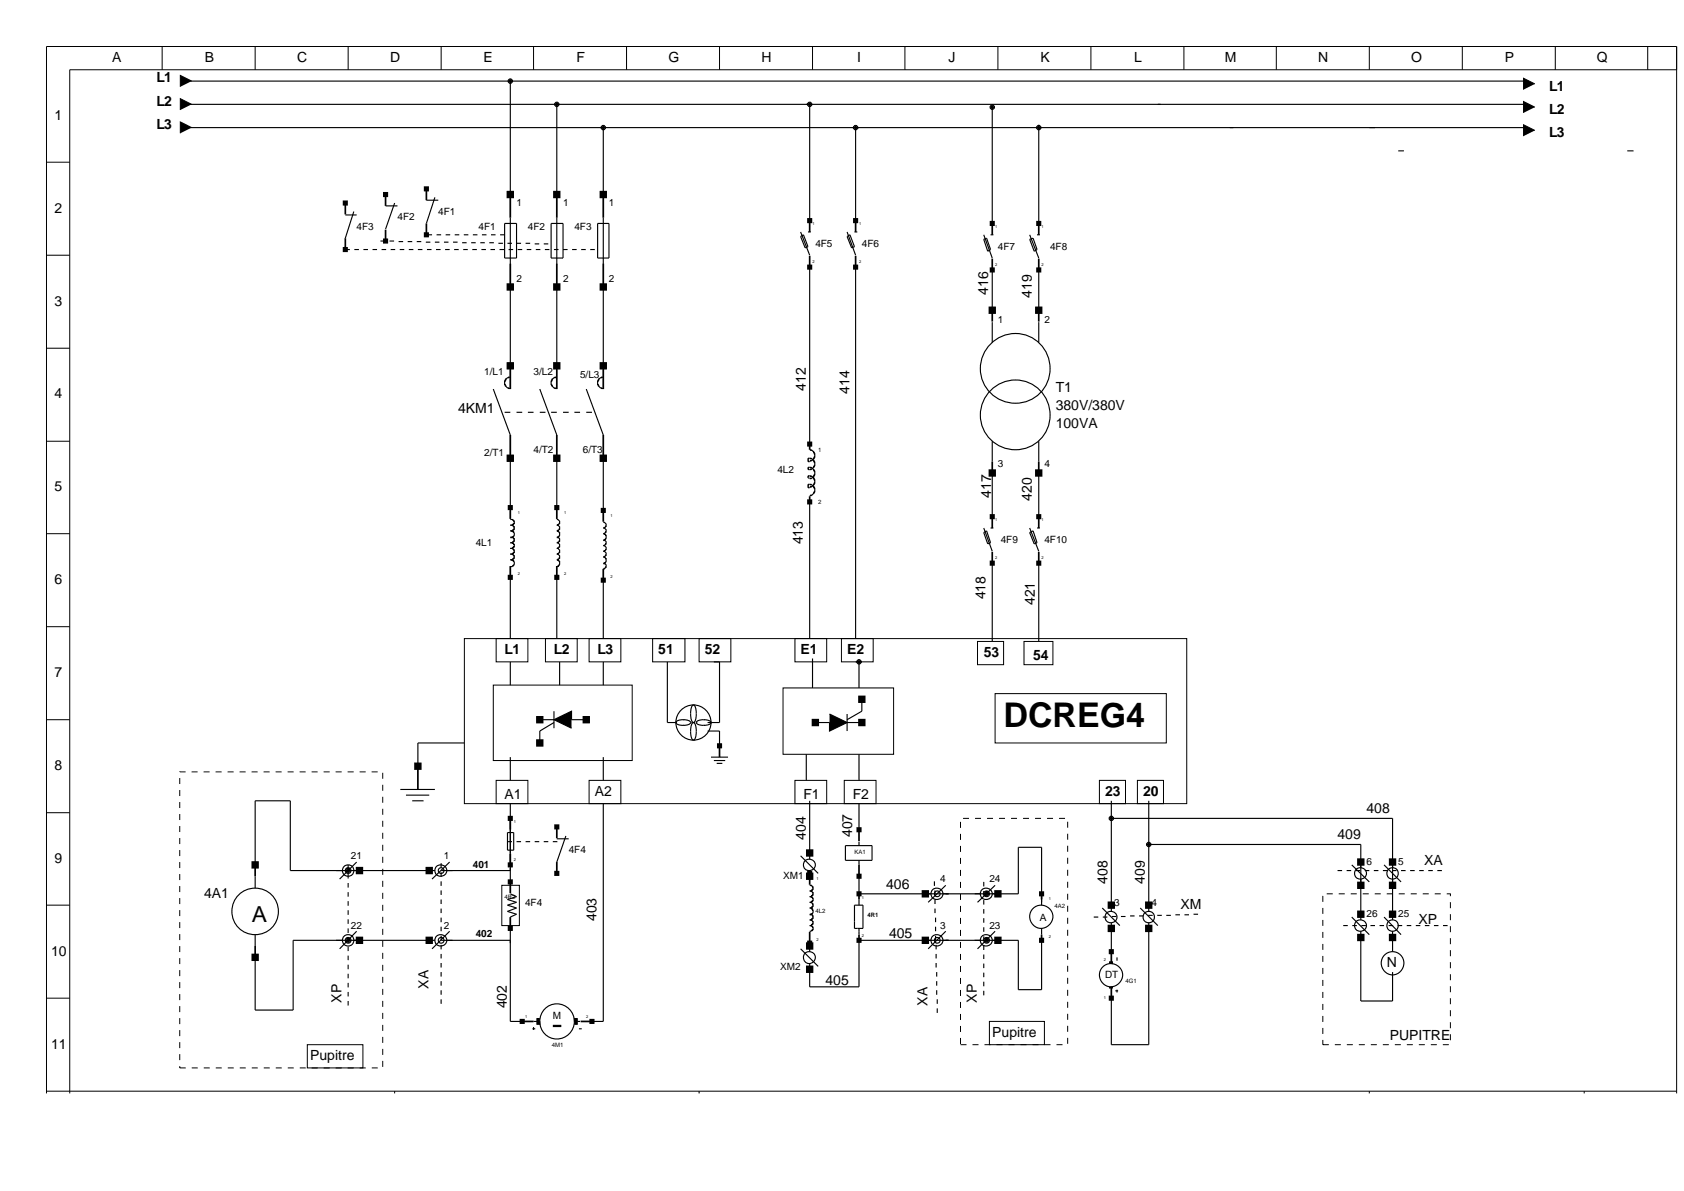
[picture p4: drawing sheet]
<svg xmlns="http://www.w3.org/2000/svg" width="297mm" height="210mm" viewBox="0 0 297 210" stroke-linecap="round" stroke-linejoin="round" font-family="sans-serif">
<g fill="none" stroke="#000" stroke-width=".18">
<path d="M28.6 8.2v4.1M45 8.2v4.1M61.4 8.2v4.1M77.8 8.2v4.1M94.1 8.2v4.1M110.5 8.2v4.1M126.9 8.2v4.1M143.3 8.2v4.1M159.6 8.2v4.1M176 8.2v4.1M192.4 8.2v4.1M208.8 8.2v4.1"/>
<path d="M225.1 8.2v4.1M241.5 8.2v4.1M257.9 8.2v4.1M274.3 8.2v4.1M290.6 8.2v4.1M295.7 12.3h-283.4v194.4M8.2 28.6h4.1M8.2 45h4.1M8.2 61.4h4.1M8.2 77.8h4.1M8.2 94.1h4.1M8.2 110.5h4.1"/>
<path d="M81.9 112.6h127.4v29.1h-127.4zM87.5 112.6h5.6v4.1h-5.6zM96.2 112.6h5.6v4.1h-5.6zM103.9 112.6h5.6v4.1h-5.6zM115.1 112.6h5.7v4.1h-5.7zM123.3 112.6h5.6v4.1h-5.6zM140.2 112.6h5.6v4.1h-5.6zM148.4 112.6h5.6v4.1h-5.6zM172.4 113.1h4.6v4.1h-4.6zM180.6 113.1h5.1v4.1h-5.1zM8.2 126.9h4.1M87 120.8h24.5v13.3h-24.5z"/>
<path d="M87.5 137.6h5.6v4.1h-5.6zM103.9 137.6h5.6v4.1h-5.6zM138.1 121.3h19.5v11.7h-19.5zM140.2 137.6h5.6v4.1h-5.6zM148.9 137.6h5.6v4.1h-5.6zM175.5 122.3h30.2v8.7h-30.2zM193.9 137.6h4.6v4.1h-4.6zM200.6 137.6h4.6v4.1h-4.6zM8.2 143.3h4.1M8.2 159.6h4.1M88.5 156.1h3.1v7.1h-3.1zM8.2 176h4.1"/>
<path d="M8.2 192.4h287.5M54.2 184.2h9.8v4.1h-9.8zM69.6 192.4v14.3M174.5 180.1h9.7v4.1h-9.7zM241.5 192.4v14.3M279.4 192.4v14.3M8.2 206.7v-198.5h287.5v198.5"/>
</g>
<g fill="none" stroke="#000" stroke-width=".2">
<path d="M32.7 14.3h236.9M33.3 18.4h235.8M90 14.3v20M98.2 18.4v15.9M142.8 18.4v20.5M175 18.9v20.5M33.3 22.5h235.8M60.9 37.9h2M62.4 37.3l-1.5 4.7M68 36.3h2.1M69.6 35.8l-1.6 4.6M75.2 35.3h2.1"/>
<path d="M76.7 34.8l-1.5 4.6M89 39.4h2.1v6.1h-2.1zM90 38.4v8.2M97.2 39.4h2.1v6.1h-2.1zM98.2 38.4v8.2M105.4 39.4h2v6.1h-2zM106.4 22.5v11.8M106.4 38.4v8.2M150.9 22.5v16.4M183.2 22v17.4M246.6 26.6h1M287 26.6h1.1"/>
<path d="M60.9 44h.8M62.5 44h.8M64.1 44h.8M65.7 44h.8M67.1 42.5h.8M67.3 44h.8M68.7 42.5h.8M68.9 44h.8M70.3 42.6h.8M70.5 44h.8M71.9 42.6h.8M72.1 44h.8"/>
<path d="M73.5 42.6h.8M73.7 44h.8M75.1 42.7h.8M75.3 44h.8M75.4 41.4h.8M76.7 42.7h.8M76.9 44h.8M77 41.4h.8M78.3 42.7h.8M78.5 44h.8M78.6 41.4h.8M79.9 42.7h.8"/>
<path d="M80.1 44h.8M80.2 41.4h.8M81.5 42.8h.8M81.7 44h.8M81.8 41.4h.8M83.1 42.8h.8M83.3 44h.8M83.4 41.4h.8M84.7 42.8h.8M84.9 44h.8M85 41.4h.8M86.3 42.8h.8"/>
<path d="M86.5 44h.8M86.6 41.4h.8M87.9 42.9h.8M88.1 44h.8M88.2 41.4h.8M89.5 42.9h.8M89.7 44h.8M90 50.6v13.9M91.1 42.9h.8M91.3 44h.8M92.7 42.9h.8M92.9 44h.8"/>
<path d="M94.3 43h.8M94.5 44h.8M95.9 43h.8M96.1 44h.8M97.7 44h.8M98.2 50.6v13.9M99.3 44h.8M100.9 44h.8M102.5 44h.8M104.1 44h.8M106.4 50.6v13.9M141.2 40.9l1.6 4.1"/>
<path d="M141.2 41.7l.5-.3 .8 2.1-.5 .2zM142.5 40.9h.5M142.8 47.1v31.2M149.4 40.9l1.5 4.1M149.4 41.7l.5-.3 .8 2.1-.5 .2zM150.7 40.9h.5M150.9 47.1v65.5M173.5 41.4l1.5 4.1M173.5 42.2l.5-.2 .7 2-.5 .3zM174.7 41.4h.5M175 47.6v7.1M175 56.8v3.6"/>
<path d="M181.6 41.4l1.6 4.1M181.6 42.2l.6-.2 .7 2-.5 .3zM182.9 41.4h.5M183.2 47.6v7.1M183.2 56.8v3.6M87 68.6l3 8.1M89 72.7h1M90 66.5a1 1 0 0 0-.9 .6 1 1 0 0 0 .2 1.1l.4 .3h.3M91.1 72.7h1M93.1 72.7h1M95.2 68.6l3 8.1M95.2 72.7h1"/>
<path d="M97.2 72.7h1M98.2 66.5a1 1 0 0 0-.9 .6 1 1 0 0 0 .2 1.1l.4 .3h.3M99.3 72.7h1M101.3 72.7h1M103.4 68.6l3 8.1M103.4 72.7h1M106.4 66.5a1 1 0 0 0-.9 .6 1 1 0 0 0 .2 1.1l.4 .3h.3M142.8 79.3h.1a1.01 1.01 0 0 1 .8 1 1.01 1.01 0 0 1-.9 1M175 77.8v3.6M183.2 77.8v3.6M90 91.6a.4 .4 0 0 1 .6 .3 .34 .34 0 0 1 .1 .4 .34 .34 0 0 1-.3 .2l-.4 .1a.4 .4 0 0 1 .6 .3 .34 .34 0 0 1 .1 .4 .34 .34 0 0 1-.3 .2l-.4 .1a.61 .61 0 0 1 .7 .6 .61 .61 0 0 1-.7 .6M90 94.7a.4 .4 0 0 1 .6 .3 .34 .34 0 0 1 .1 .4 .34 .34 0 0 1-.3 .2l-.4 .1a.4 .4 0 0 1 .6 .3 .34 .34 0 0 1 .1 .4 .34 .34 0 0 1-.3 .2l-.4 .1a.4 .4 0 0 1 .6 .3 .34 .34 0 0 1 .1 .4 .34 .34 0 0 1-.3 .2l-.4 .1a.4 .4 0 0 1 .6 .3 .34 .34 0 0 1 .1 .4 .34 .34 0 0 1-.3 .2l-.4 .1a.61 .61 0 0 1 .7 .6 .61 .61 0 0 1-.7 .6"/>
<path d="M90 80.8v8.7M98.2 91.6a.5 .5 0 0 1 .5 .5 .5 .5 0 0 1-.5 .5 .5 .5 0 0 1 .5 .5 .5 .5 0 0 1-.5 .5 .61 .61 0 0 1 .5 .6 .61 .61 0 0 1-.5 .6M98.2 94.7a.5 .5 0 0 1 .5 .5 .5 .5 0 0 1-.5 .5 .5 .5 0 0 1 .5 .5 .5 .5 0 0 1-.5 .5 .5 .5 0 0 1 .5 .5 .5 .5 0 0 1-.5 .5 .5 .5 0 0 1 .5 .5 .5 .5 0 0 1-.5 .5 .61 .61 0 0 1 .5 .6 .61 .61 0 0 1-.5 .6M98.2 80.8v8.7M106.4 92.1a.5 .5 0 0 1 .5 .5 .5 .5 0 0 1-.5 .5 .5 .5 0 0 1 .5 .5 .5 .5 0 0 1-.5 .5 .61 .61 0 0 1 .5 .6 .61 .61 0 0 1-.5 .6M106.4 95.2a.5 .5 0 0 1 .5 .5 .5 .5 0 0 1-.5 .5 .5 .5 0 0 1 .5 .5 .5 .5 0 0 1-.5 .5 .5 .5 0 0 1 .5 .5 .5 .5 0 0 1-.5 .5 .61 .61 0 0 1 .5 .6 .61 .61 0 0 1-.5 .6M106.4 99.3a.5 .5 0 0 1 .5 .5 .5 .5 0 0 1-.5 .5M106.4 80.8v9.2M142.8 81.4a.34 .34 0 0 1-.3-.5 .34 .34 0 0 1 .6 0 .5 .5 0 0 1 .5 .5l.1 .1a1.17 1.17 0 0 1-1.1 1.3 .26 .26 0 0 1 0-.4 .26 .26 0 0 1 .4 .1 .97 .97 0 0 1 .7 1 .97 .97 0 0 1-.9 .9M142.8 84.3h-.2a.26 .26 0 0 1 0-.4 .26 .26 0 0 1 .4 .1 .93 .93 0 0 1 .6 1.3l-.4 .5-.4 .1M142.8 86a.34 .34 0 0 1-.3-.5 .34 .34 0 0 1 .6 0 .5 .5 0 0 1 .5 .5l.1 .1a1.02 1.02 0 0 1-.9 1.3M142.8 88.5v24.1"/>
<path d="M173.5 93.1l1.5 4.1M173.5 93.9l.5-.3 .7 2.1-.5 .2zM174.7 93.1h.5M175 83.4v7.7M175 99.3v13.8M181.6 93.1l1.6 4.1M181.6 93.9l.6-.3 .7 2.1-.5 .2zM182.9 93.1h.5M183.2 83.4v7.7M183.2 99.3v13.8M90 101.8v10.8M90 116.7v4.1"/>
<path d="M98.2 101.8v10.8M98.7 116.7v4.1M106.4 102.3v10.3M106.4 116.7v4.1M117.7 116.7v10.7h1.5M125.9 116.7h1v10.7h-2.1M143.3 116.1v5.2M150.9 116.7h1.1M151.5 116.7v4.6M70.6 139.2h6.1M81.9 131h-8.2v4.1M90 133.5v4.1"/>
<path d="M95.2 126.9h2.5M97.7 125.4v3M97.7 127.4l-2.5 1.5v2.1M100.8 126.9h2.6M106.4 133.5v4.1M119.2 127.4a3.1 3.1 0 0 0 3.1 3.1M119.2 127.4a1.23 1.23 0 0 0 1.3 .5M119.2 127.4h.1M120.5 126.9a1.23 1.23 0 0 0-1.3 .5M120.5 126.9a1.23 1.23 0 0 1 1.3 .5M120.5 126.9h.1M120.5 127.9h.1"/>
<path d="M121.8 127.4a1.23 1.23 0 0 1-1.3 .5M121.8 127.4h.1M122.3 124.3a3.1 3.1 0 0 0-3.1 3.1M122.3 124.3a3.1 3.1 0 0 1 3.1 3.1M122.3 124.3a2.08 2.08 0 0 0-.5 2.1 1.06 1.06 0 0 0 .5 1M122.3 124.3a2.08 2.08 0 0 1 .5 2.1 1.06 1.06 0 0 1-.5 1M122.3 124.3h.1M122.3 127.4h.1M122.3 127.4a2.08 2.08 0 0 0-.5 2.1 1.06 1.06 0 0 0 .5 1M122.3 127.4a2.08 2.08 0 0 1 .5 2.1 1.06 1.06 0 0 1-.5 1M122.3 130.5h.1M122.8 127.4a1.23 1.23 0 0 0 1.3 .5"/>
<path d="M122.8 127.4h.1M124.1 126.9a1.23 1.23 0 0 0-1.3 .5M124.1 126.9a1.23 1.23 0 0 1 1.3 .5M124.1 126.9h.1M124.1 127.9h.1M124.8 128.9h2.1v2.6M125.4 127.4a3.1 3.1 0 0 1-3.1 3.1M125.4 127.4a1.23 1.23 0 0 1-1.3 .5M125.4 127.4h.1M125.4 133.5h3M125.9 134.1h2M126.4 134.6h1"/>
<path d="M142.2 133v4.6M143.8 127.4h2.5M149.4 125.9v3M149.4 127.4h2.6M151.5 133v4.6M152 123.3v2.1l-2.6 1.5M45 156.6a4.1 4.1 0 0 0-4.1 4.1 4.1 4.1 0 0 0 4.1 4.1M45 156.6a4.1 4.1 0 0 1 4.1 4.1 4.1 4.1 0 0 1-4.1 4.1M45 152.5v-11.3h6.2v12.3h25.5M45 154.5v2.1M61.4 152.5v.8M61.4 154.1v.8"/>
<path d="M61.4 155.7v.8M61.4 157.3v.8M61.4 158.9v.8M61.8 153.5l-.3-.3h.2l-.4-.1 .5 .5-.1 .1-.5-.6-.1 .1 .5 .6-.1 .1-.4-.5-.1 .1 .3 .4M62.9 152l-3 3M71.6 140.2h4.1M72.7 141.2h2M77.8 152.2v.8M77.8 153.8v.8M77.8 155.4v.8M77.8 157v.8M77.8 158.6v.8"/>
<path d="M77.8 153.5h12.2M79.3 152l-3.1 3M89.5 148.4h.8M89.5 146.8h1.1v3.1h-1.1zM90 157.6l1.1 .5-1.6 .5 1.6 .5-1.6 .5 1.6 .5-1.6 .6 1.6 .5-1.1 .5M90 141.7v13.8M91.1 148.4h.8M92.7 148.4h.8M94.3 148.4h.8M95.9 148.4h.8M97.5 148.4h.8M98.2 147.9h2.1"/>
<path d="M99.8 147.4l-1.6 4.6M106.4 141.7v38.4h-2M141.2 150.9l3.1 3.1M142.8 156.1h.1a.5 .5 0 0 1 .5 .6 .5 .5 0 0 1-.6 .4h.1a.5 .5 0 0 1 .5 .6 .5 .5 0 0 1-.6 .4h.1a.5 .5 0 0 1 .5 .6 .5 .5 0 0 1-.6 .4h.1a.5 .5 0 0 1 .5 .6 .5 .5 0 0 1-.6 .4 .38 .38 0 0 1 .5 .4 .41 .41 0 0 1 .1 .4 .41 .41 0 0 1-.4 .3v.1h-.2M142.8 141.2v10.3M142.8 153.5v1M149.1 149.1h4.7v2.6h-4.7zM150.7 159.6h1.5v4.1h-1.5zM151.5 141.7v4.6M151.5 148.4v.7M151.5 151.7v.8M151.5 154.5v3.1h28.1v-8.2h4.1v10.2"/>
<path d="M151.5 158.6v1M164.8 155.4v.8M164.9 157v.8M164.9 158.6v.8M166.8 156.1l-3.1 3M173.5 155.5v.8M173.5 157.1v.8M173.5 158.7v.8M174.4 157.6l-.3-.3h.2l-.4-.1 .5 .5-.1 .1-.5-.6-.1 .1 .5 .6-.1 .1-.4-.5-.1 .1 .3 .4M175.5 156.1l-3.1 3M196 141.2v19.5M196 144.3h49.6v17.9"/>
<path d="M202.6 141.2v19.5M202.6 148.9h37.4v13.3M235.9 153.5h.8M237.5 153.5h.8M238.4 152.5l3.1 3M239.1 153.5h.8M240.7 153.5h.8M242.3 153.5h.8M243.9 153.5h.8M244.1 152.5l3 3M245.5 153.5h.8M247.1 153.5h.8"/>
<path d="M248.7 153.5h.8M250.3 153.5h.8M251.9 153.5h.8M253.5 153.5h.8M45 164.8v2M61.4 160.5v.8M61.4 162.1v.8M61.4 163.7v.8M61.4 165.3v.8M61.4 166.9v.8M61.4 168.5v.8M61.4 170.1v.8"/>
<path d="M61.4 171.7v.8M61.4 173.3v.8M61.4 174.9v.8M61.4 176.5v.8M61.8 165.8l-.3-.3h.2l-.4-.1 .5 .5-.1 .1-.5-.6-.1 .1 .5 .6-.1 .1-.4-.5-.1 .1 .3 .4M62.9 164.2l-3 3.1M76.7 165.8h-25v12.3h-6.7v-9.3M77.8 160.2v.8M77.8 161.8v.8M77.8 163.4v.8M77.8 165v.8h12.2M77.8 166.6v.8"/>
<path d="M77.8 168.2v.8M77.8 169.8v.8M77.8 171.4v.8M77.8 173v.8M77.8 174.6v.8M77.8 176.2v.8M79.3 164.2l-3.1 3.1M90 163.7v16.4h2.1M141.2 167.3l3.1 3.1M142.8 161.2h.1a.5 .5 0 0 1 .5 .6 .5 .5 0 0 1-.6 .4h.1a.5 .5 0 0 1 .5 .6 .5 .5 0 0 1-.6 .4h.1a.5 .5 0 0 1 .5 .6 .5 .5 0 0 1-.6 .4M142.8 166.3v1.5M151.5 163.7v1.1"/>
<path d="M164.9 160.2v.8M165 161.8v.8M165 163.4v.8M165 165v.8M165.1 166.6v.8M165.1 168.2v.8M165.1 169.8v.8M165.2 171.4v.8M165.2 173v.8M165.2 174.6v.8M165.3 176.2v.8M165.3 177.8v.8"/>
<path d="M166.8 164.2l-3.1 3.1M173.5 160.3v.8M173.5 161.9v.8M173.5 163.5v.8M173.5 165.1v.8M173.5 166.7v.8M173.5 168.3v.8M173.5 169.9v.8M173.5 171.5v.8M173.5 173.1v.8M173.5 174.7v.8M174.4 165.8l-.3-.3h.2l-.4-.1 .5 .5-.1 .1-.5-.6-.1 .1 .5 .6-.1 .1-.4-.5-.1 .1 .3 .4"/>
<path d="M175.5 164.2l-3.1 3.1M183.7 165.3v9.2h-4.1v-8.7h-28.1v8.2h-8.7v-4.1M183.7 163.7v1.1M192.9 161.7h.8M194.4 160.1l3.1 3.1M194.5 161.7h.8M196 162.7v5.1M196.1 161.6h.8M196.7 174.7h.5M197 168.8v.6M197 174.5v.5M197.7 161.6h.8"/>
<path d="M199.3 161.5h.8M200.9 161.5h.8M201.1 160.1l3.1 3.1M202.5 161.4h.8M202.6 160.7a1 1 0 0 0-1 1 1 1 0 0 0 1 1M202.6 160.7a1 1 0 0 1 1 1 1 1 0 0 1-1 1M202.6 162.7v21.5h-6.6v-8.2M204.1 161.4h.8M205.7 161.4h.8M207.3 161.3h.8M208.9 161.3h.8M210.5 161.2h.8"/>
<path d="M236.9 163.2h.8M238.4 161.7l3.1 3.1M238.5 163.2h.8M240 164.2v12.3h5.6v-5.1M240.1 163.2h.8M241.7 163.2h.8M243.3 163.2h.8M244.1 161.7l3 3.1M244.9 163.2h.8M245.6 162.2a1 1 0 0 0-1 1 1 1 0 0 0 1 1M245.6 162.2a1 1 0 0 1 1 1 1 1 0 0 1-1 1M245.6 164.2v3.6"/>
<path d="M246.5 163.2h.8M248.1 163.2h.8M249.7 163.2h.8M251.3 163.2h.8M252.9 163.2h.8M254.5 163.2h.8M93.9 181.4h.5M94.1 180.1h.6M94.1 181.1v.5M101.8 180.1h.5M102.1 181.4h.5M123.3 192.4v14.3"/>
<circle cx="179.1" cy="73.2" r="6.2"/>
<circle cx="179.1" cy="65" r="6.2"/>
<circle cx="61.4" cy="153.5" r="1.01"/>
<circle cx="61.4" cy="153.5" r=".51"/>
<circle cx="77.7" cy="153.5" r="1.03"/>
<circle cx="77.8" cy="153.5" r=".51"/>
<circle cx="142.7" cy="152.5" r="1.03"/>
<circle cx="165.2" cy="157.6" r="1.03"/>
<circle cx="165.3" cy="157.6" r=".51"/>
<circle cx="173.9" cy="157.6" r="1.03"/>
<circle cx="174" cy="157.6" r=".51"/>
<circle cx="239.9" cy="154" r="1.03"/>
<circle cx="245.6" cy="154" r="1.01"/>
<circle cx="61.4" cy="165.8" r=".51"/>
<circle cx="61.4" cy="165.8" r="1.01"/>
<circle cx="77.7" cy="165.8" r="1.03"/>
<circle cx="77.8" cy="165.8" r=".51"/>
<circle cx="142.7" cy="168.8" r="1.04"/>
<circle cx="165.2" cy="165.8" r="1.03"/>
<circle cx="165.3" cy="165.8" r=".51"/>
<circle cx="173.9" cy="165.8" r="1.03"/>
<circle cx="174" cy="165.8" r=".51"/>
<circle cx="183.6" cy="161.6" r="2.03"/>
<circle cx="195.9" cy="161.7" r="1.03"/>
<circle cx="195.9" cy="171.9" r="2.03"/>
<circle cx="239.9" cy="163.2" r="1.03"/>
<circle cx="245.6" cy="169.8" r="2.01"/>
<circle cx="98.3" cy="180.1" r="3.1"/>
</g>
<path d="M31.7 136.1h35.8v52.2h-35.8zM169.4 144.3h18.9v39.9h-18.9zM233.3 157.6h22.5v26.6h-22.5z" fill="none" stroke="#000" stroke-width=".18" stroke-dasharray="1.1 1.1" stroke-linecap="butt"/>
<g fill="#000" stroke="#000" stroke-width=".18">
<path d="M31.8 13.3l2 1-2 1zM31.8 17.4l2 1-2 1zM268.7 13.8l2 1-2 1zM268.7 17.9l2 1-2 1zM31.8 21.5l2 1-2 1zM268.7 22l2 1-2 1z"/>
<path d="M89.8 14l.2-.1-.4 .4zM90 13.9l.3 .2 .1 .2zM90 14.7l.4-.4-.1 .2zM89.6 14.3l.4 .4-.3-.2z"/>
<path d="M98 18.1l.2-.1-.4 .4zM98.2 18l.3 .2 .1 .2zM98.2 18.8l.4-.4-.2 .3zM97.8 18.4l.4 .4-.2-.1z"/>
<path d="M142.6 18.1l.2-.1-.4 .4zM142.8 18l.2 .1 .2 .3zM142.8 18.8l.4-.4-.2 .3zM142.4 18.4l.4 .4-.2-.1z"/>
<path d="M174.8 18.6l.2-.1-.4 .4zM175 18.5l.2 .1 .2 .3zM175 19.3l.4-.4-.1 .2zM174.6 18.9l.4 .4-.3-.2z"/>
<path d="M106.2 22.2l.2-.1-.4 .4zM106.4 22.1l.2 .1 .2 .3zM106.4 22.9l.4-.4-.2 .3zM106 22.5l.4 .4-.2-.1z"/>
<path d="M150.7 22.2l.2-.1-.4 .4zM150.9 22.1l.2 .1 .2 .3zM150.9 22.9l.4-.4-.2 .3zM150.5 22.5l.4 .4-.2-.1z"/>
<path d="M183 22.2l.2-.1-.4 .4zM183.2 22.1l.2 .1 .2 .3zM183.6 22.5l-.2 .3-.2 .1zM182.8 22.5l.4 .4-.2-.1z"/>
<path d="M151.3 116.4l.2-.1-.4 .4zM151.5 116.3l.3 .2 .1 .2zM151.5 117.1l.4-.4-.2 .3zM151.1 116.7l.4 .4-.2-.1z"/>
<path d="M195.7 144.1l.3-.2-.4 .4zM196 143.9l.3 .2 .1 .2zM196.4 144.3l-.1 .2-.3 .2zM195.6 144.3l.4 .4-.2-.1z"/>
<path d="M202.3 148.7l.3-.2-.4 .4zM202.6 148.5l.2 .1 .2 .3zM203 148.9l-.2 .3-.2 .1zM202.2 148.9l.4 .4-.2-.1z"/>
</g>
<g fill="#000" stroke="#000" stroke-width=".3">
<path d="M60.6 35.5h.6v.6h-.6zM67.7 34h.6v.6h-.6zM74.9 33h.6v.6h-.6zM89.5 33.8h1v1h-1zM97.7 33.8h1v1h-1zM105.9 33.8h1v1h-1zM142.5 38.6h.6v.6h-.6zM150.6 38.6h.6v.6h-.6zM174.7 39.1h.6v.6h-.6zM182.9 39.1h.6v.6h-.6zM60.6 43.7h.6v.6h-.6zM67.7 42.2h.6v.6h-.6z"/>
<path d="M74.9 41.1h.6v.6h-.6zM89.5 50.1h1v1h-1zM97.7 50.1h1v1h-1zM105.9 50.1h1v1h-1zM142.5 46.8h.6v.6h-.6zM150.6 46.8h.6v.6h-.6zM174.5 54.2h1v1h-1zM174.7 47.3h.6v.6h-.6zM182.7 54.2h1v1h-1zM182.9 47.3h.6v.6h-.6zM89.5 64h1v1h-1zM97.7 64h1v1h-1z"/>
<path d="M105.9 64h1v1h-1zM142.5 78h.6v.6h-.6zM89.5 80.3h1v1h-1zM89.7 89.2h.6v.6h-.6zM97.7 80.3h1v1h-1zM97.9 89.2h.6v.6h-.6zM105.9 80.3h1v1h-1zM106.1 89.7h.6v.6h-.6zM142.5 88.2h.6v.6h-.6zM174.5 82.9h1v1h-1zM174.7 90.8h.6v.6h-.6zM174.7 99h.6v.6h-.6z"/>
<path d="M182.7 82.9h1v1h-1zM182.9 90.8h.6v.6h-.6zM182.9 99h.6v.6h-.6zM89.7 101.5h.6v.6h-.6zM97.9 101.5h.6v.6h-.6zM106.1 102h.6v.6h-.6zM73.2 134.6h1v1h-1zM94.7 126.4h1v1h-1zM94.7 130.5h1v1h-1zM102.9 126.4h1v1h-1zM126.6 131.2h.6v.6h-.6zM143.3 126.9h1v1h-1z"/>
<path d="M151.5 126.9h1v1h-1zM151.5 122.8h1v1h-1zM44.5 152h1v1h-1zM62.9 153h1v1h-1zM75.2 153h1v1h-1zM89.7 155.2h.6v.6h-.6zM89.7 144h.6v.6h-.6zM89.7 152.2h.6v.6h-.6zM97.9 145.5h.6v.6h-.6zM97.9 153.7h.6v.6h-.6zM142.3 149.9h1v1h-1zM142.3 154h1v1h-1z"/>
<path d="M142.5 153.7h.6v.6h-.6zM151.2 157.3h.6v.6h-.6zM151.2 146h.6v.6h-.6zM151.2 154.2h.6v.6h-.6zM162.7 157.1h1v1h-1zM175.5 157.1h1v1h-1zM183.4 157.3h.6v.6h-.6zM239.5 151.5h1v1h-1zM239.5 155.6h1v1h-1zM245.1 151.5h1v1h-1zM245.1 155.6h1v1h-1zM44.5 168.3h1v1h-1z"/>
<path d="M62.9 165.3h1v1h-1zM75.2 165.3h1v1h-1zM89.7 163.4h.6v.6h-.6zM142.3 166.3h1v1h-1zM142.3 170.4h1v1h-1zM142.5 166h.6v.6h-.6zM151.2 165.5h.6v.6h-.6zM162.7 165.3h1v1h-1zM175.5 165.3h1v1h-1zM183.4 165.5h.6v.6h-.6zM195.5 163.2h1v1h-1zM195.5 159.1h1v1h-1z"/>
<path d="M195.7 175.7h.6v.6h-.6zM195.7 167.5h.6v.6h-.6zM202.1 163.2h1v1h-1zM202.1 159.1h1v1h-1zM239.5 160.7h1v1h-1zM239.5 164.8h1v1h-1zM245.1 160.7h1v1h-1zM245.1 164.8h1v1h-1zM91.8 179.8h.6v.6h-.6zM104.1 179.8h.6v.6h-.6z"/>
</g>
<g fill="none" stroke="#000" stroke-width=".3">
<path d="M60.9 35.8v2M68 34.3v2M75.2 33.3v2M75.2 39.4v2M90 34.3v4.1M98.2 34.3v4.1M106.4 34.3v4.1M142.8 38.9v2M150.9 38.9v2M175 39.4v2M183.2 39.4v2M60.9 42v2"/>
<path d="M68 40.5v2M90 46.5v4.1M98.2 46.5v4.1M106.4 46.5v4.1M142.8 45.1v2M150.9 45.1v2M175 45.6v2M175 54.7v2M183.2 45.6v2M183.2 54.7v2M90 64.5v4.1M90 76.7v4.1"/>
<path d="M98.2 64.5v4.1M98.2 76.7v4.1M106.4 64.5v4.1M106.4 76.7v4.1M142.8 78.3v1M90 89.5v2M90 99.8v2M98.2 89.5v2M98.2 99.8v2M106.4 90v2M142.8 87.5v1M175 81.4v2"/>
<path d="M175 91.1v2M175 97.3v2M183.2 81.4v2M183.2 91.1v2M183.2 97.3v2M106.4 100.3v2M73.7 135.1v4.1M95.2 126.9h.1M95.2 131h.1M103.4 126.9h.1M126.9 131.5v2M143.8 127.4h.1"/>
<path d="M152 127.4h.1M152 123.3h.1M45 152.5v2M63.4 153.5h.1M75.7 153.5h.1M90 144.3v2M90 150.5v2M90 155.5v2M98.2 145.8v2M98.2 152v2M142.8 150.4h.1M142.8 154.5h.1"/>
<path d="M142.8 154v2M151.5 146.3v2M151.5 152.5v2M151.5 157.6v1M163.2 157.6h.1M176 157.6h.1M183.7 157.6v1M196 159.6h.1M202.6 159.6h.1M240 152h.1M240 156.1h.1M245.6 152h.1"/>
<path d="M245.6 156.1h.1M45 166.8v2M63.4 165.8h.1M75.7 165.8h.1M90 161.7v2M142.8 166.8h.1M142.8 170.9h.1M142.8 164.3v2M151.5 164.8v1M163.2 165.8h.1M176 165.8h.1M183.7 164.8v1"/>
<path d="M196 163.7h.1M196 167.8v2M196 174v2M202.6 163.7h.1M240 161.2h.1M240 165.3h.1M245.6 161.2h.1M245.6 165.3h.1M92.1 180.1h2M102.4 180.1h2"/>
</g>
<path d="M97.7 126.9l3.1-1.5v3zM146.3 125.9l3.1 1.5-3.1 1.5zM195.7 169.6h.5v.3h-.5zM195.7 174h.5v.2h-.5zM94.7 179.6h.5v1h-.5zM101.3 179.6h.5v1h-.5z" fill="#000" stroke="#000" stroke-width=".2"/>
<path d="M97.5 180.9h1.5" fill="none" stroke="#000" stroke-width=".4"/>
<path d="M90 13.9l.4 .4-.4 .4-.4-.4zM98.2 18l.4 .4-.4 .4-.4-.4zM142.8 18l.4 .4-.4 .4-.4-.4zM175 18.5l.4 .4-.4 .4-.4-.4zM106.4 22.1l.4 .4-.4 .4-.4-.4zM150.9 22.1l.4 .4-.4 .4-.4-.4zM182.8 22.5l.4-.4 .4 .4-.4 .4zM151.1 116.7l.4-.4 .4 .4-.4 .4zM195.6 144.3l.4-.4 .4 .4-.4 .4zM202.2 148.9l.4-.4 .4 .4-.4 .4z" fill="#000"/>
<g fill="#fff" stroke="#fff" stroke-width=".35">
<path d="M0 193h297v17h-297z"/>
<path d="M87 193.9h18.2v9.3h-18.2z"/>
<path d="M30.2 200.6h20v4.2h-20z"/>
<path d="M34.9 192.9h13.4v4.6h-13.4z"/>
<path d="M32.3 197h31v3.8h-31z"/>
<path d="M256.7 202.1h10.1v3.8h-10.1z"/>
<path d="M266.4 202.1h14v3.8h-14z"/>
</g>
<text font-size="6" x="177" y="128.2">DCREG4</text>
<text font-size="3.9" x="44.5" y="162.6">A</text>
<g font-size="2.5">
<text x="19.8" y="10.9">A</text>
<text x="36.1" y="10.9">B</text>
<text x="52.4" y="10.9">C</text>
<text x="68.8" y="10.9">D</text>
<text x="85.3" y="10.9">E</text>
<text x="101.7" y="10.9">F</text>
<text x="117.9" y="10.9">G</text>
<text x="134.3" y="10.9">H</text>
<text x="151.2" y="10.9">I</text>
<text x="167.3" y="10.9">J</text>
<text x="183.5" y="10.9">K</text>
<text x="200" y="10.9">L</text>
<text x="216" y="10.9">M</text>
<text x="232.5" y="10.9">N</text>
<text x="248.9" y="10.9">O</text>
<text x="265.4" y="10.9">P</text>
<text x="281.6" y="10.9">Q</text>
<text x="27.6" y="14.5">L1</text>
<text x="273.2" y="16">L1</text>
<text x="9.6" y="21.1">1</text>
<text x="27.6" y="18.6">L2</text>
<text x="27.6" y="22.7">L3</text>
<text x="273.2" y="20.1">L2</text>
<text x="273.2" y="24.2">L3</text>
<text x="9.6" y="37.5">2</text>
<text x="9.6" y="53.9">3</text>
<text x="174.3" y="52" transform="rotate(-90 174.3 52)">416</text>
<text x="182" y="52.5" transform="rotate(-90 182 52.5)">419</text>
<text x="9.6" y="70.2">4</text>
<text x="142.1" y="68.9" transform="rotate(-90 142.1 68.9)">412</text>
<text x="149.8" y="69.4" transform="rotate(-90 149.8 69.4)">414</text>
<text x="186.2" y="69.2">T1</text>
<text x="80.8" y="72.8">4KM1</text>
<text x="186.2" y="72.3">380V/380V</text>
<text x="186.2" y="75.4">100VA</text>
<text x="9.6" y="86.6">5</text>
<text x="174.8" y="87.8" transform="rotate(-90 174.8 87.8)">417</text>
<text x="182" y="88.3" transform="rotate(-90 182 88.3)">420</text>
<text x="141.6" y="96" transform="rotate(-90 141.6 96)">413</text>
<text x="9.6" y="103">6</text>
<text x="173.8" y="105.7" transform="rotate(-90 173.8 105.7)">418</text>
<text x="182.5" y="106.7" transform="rotate(-90 182.5 106.7)">421</text>
<text x="9.6" y="119.4">7</text>
<text x="89" y="115.3">L1</text>
<text x="97.7" y="115.3">L2</text>
<text x="105.4" y="115.3">L3</text>
<text x="116.1" y="115.3">51</text>
<text x="124.3" y="115.3">52</text>
<text x="141.2" y="115.3">E1</text>
<text x="149.4" y="115.3">E2</text>
<text x="173.5" y="115.8">53</text>
<text x="182.2" y="116.3">54</text>
<text x="9.6" y="135.7">8</text>
<text x="89" y="140.9">A1</text>
<text x="104.9" y="140.3">A2</text>
<text x="141.7" y="140.9">F1</text>
<text x="150.4" y="140.9">F2</text>
<text x="194.9" y="140.3">23</text>
<text x="201.6" y="140.3">20</text>
<text x="241" y="143.4">408</text>
<text x="142.1" y="148.1" transform="rotate(-90 142.1 148.1)">404</text>
<text x="150.3" y="147.6" transform="rotate(-90 150.3 147.6)">407</text>
<text x="235.9" y="148">409</text>
<text x="9.6" y="152.1">9</text>
<text x="195.3" y="155.8" transform="rotate(-90 195.3 155.8)">408</text>
<text x="201.9" y="155.8" transform="rotate(-90 201.9 155.8)">409</text>
<text x="251.2" y="152.6">XA</text>
<text x="36" y="158.3">4A1</text>
<text x="156.3" y="156.7">406</text>
<text x="208.2" y="160.3">XM</text>
<text x="105.2" y="162.4" transform="rotate(-90 105.2 162.4)">403</text>
<text x="156.8" y="165.4">405</text>
<text x="250.2" y="162.9">XP</text>
<text x="9" y="168.5">10</text>
<text x="145.6" y="173.6">405</text>
<text x="244.6" y="170.5">N</text>
<text x="60.2" y="176.8" transform="rotate(-90 60.2 176.8)">XP</text>
<text x="75.6" y="174.3" transform="rotate(-90 75.6 174.3)">XA</text>
<text x="89.4" y="177.8" transform="rotate(-90 89.4 177.8)">402</text>
<text x="163.6" y="177.3" transform="rotate(-90 163.6 177.3)">XA</text>
<text x="172.3" y="176.8" transform="rotate(-90 172.3 176.8)">XP</text>
<text x="9" y="184.9">11</text>
<text x="175" y="182.8">Pupitre</text>
<text x="245.1" y="183.3">PUPITRE</text>
<text x="54.7" y="186.9">Pupitre</text>
</g>
<g font-size="1.8">
<text x="62.9" y="40.5">4F3</text>
<text x="70.1" y="38.9">4F2</text>
<text x="77.3" y="37.9">4F1</text>
<text x="84.4" y="40.5">4F1</text>
<text x="91.1" y="36.4">1</text>
<text x="93.1" y="40.5">4F2</text>
<text x="99.3" y="36.4">1</text>
<text x="101.3" y="40.5">4F3</text>
<text x="107.4" y="36.4">1</text>
<text x="143.8" y="43.6">4F5</text>
<text x="152" y="43.6">4F6</text>
<text x="176" y="44.1">4F7</text>
<text x="185.2" y="44.1">4F8</text>
<text x="91.1" y="49.7">2</text>
<text x="99.3" y="49.7">2</text>
<text x="107.4" y="49.7">2</text>
<text x="176" y="56.9">1</text>
<text x="184.2" y="56.9">2</text>
<text x="85.4" y="66.1">1/L1</text>
<text x="94.1" y="66.1">3/L2</text>
<text x="102.3" y="66.6">5/L3</text>
<text x="85.4" y="80.4">2/T1</text>
<text x="94.1" y="79.9">4/T2</text>
<text x="102.8" y="79.9">6/T3</text>
<text x="137.1" y="83.5">4L2</text>
<text x="176" y="82.4">3</text>
<text x="184.2" y="82.4">4</text>
<text x="176.5" y="95.7">4F9</text>
<text x="184.2" y="95.7">4F10</text>
<text x="83.9" y="96.3">4L1</text>
<text x="61.9" y="151.5">21</text>
<text x="78.3" y="151.5">1</text>
<text x="83.4" y="153.1">401</text>
<text x="100.3" y="150.5">4F4</text>
<text x="138.1" y="155.1">XM1</text>
<text x="165.8" y="155.6">4</text>
<text x="174.5" y="155.6">24</text>
<text x="241" y="152.5">6</text>
<text x="246.6" y="152.5">5</text>
<text x="92.6" y="159.7">4F4</text>
<text x="196.5" y="159.7">3</text>
<text x="203.1" y="159.7">4</text>
<text x="241" y="161.7">26</text>
<text x="246.6" y="161.7">25</text>
<text x="61.9" y="163.8">22</text>
<text x="78.3" y="163.8">2</text>
<text x="83.9" y="165.3">402</text>
<text x="165.8" y="163.8">3</text>
<text x="174.5" y="163.8">23</text>
<text x="183.4" y="162.5">A</text>
<text x="137.6" y="171">XM2</text>
<text x="194.9" y="172.4">DT</text>
<text x="97.5" y="179.7">M</text>
</g>
<g font-size="1.1">
<text x="144.3" y="79.7">1</text>
<text x="144.3" y="88.9">2</text>
<text x="150.7" y="150.6">KA1</text>
<text x="89" y="158.5">4R2</text>
<text x="143.8" y="161">4L2</text>
<text x="153" y="161.6">4R1</text>
<text x="186" y="160">4A2</text>
<text x="198.5" y="173.3">4G1</text>
<text x="97.3" y="184.6">4M1</text>
</g>
<g font-size=".7">
<text x="143.3" y="39.7">1</text>
<text x="151.5" y="39.7">1</text>
<text x="175.5" y="40.2">1</text>
<text x="183.7" y="40.2">1</text>
<text x="143.3" y="46.4">2</text>
<text x="151.5" y="46.4">2</text>
<text x="175.5" y="46.9">2</text>
<text x="183.7" y="46.9">2</text>
<text x="91.3" y="90.6">1</text>
<text x="99.5" y="90.6">1</text>
<text x="107.7" y="91.2">1</text>
<text x="175.5" y="91.9">1</text>
<text x="183.7" y="91.9">1</text>
<text x="91.3" y="101.4">2</text>
<text x="99.5" y="101.4">2</text>
<text x="107.7" y="101.9">2</text>
<text x="175.5" y="98.6">2</text>
<text x="183.7" y="98.6">2</text>
<text x="90.6" y="145.1">1</text>
<text x="90.6" y="151.8">2</text>
<text x="144" y="155.1">1</text>
<text x="152" y="158.4">1</text>
<text x="185" y="158.7">1</text>
<text x="144" y="165.9">2</text>
<text x="152" y="165.1">2</text>
<text x="185" y="165.4">2</text>
<text x="194.7" y="169.4">2</text>
<text x="92.6" y="179.4">1</text>
<text x="103.4" y="179.4">2</text>
<text x="194.7" y="176.1">1</text>
</g>
</svg>
